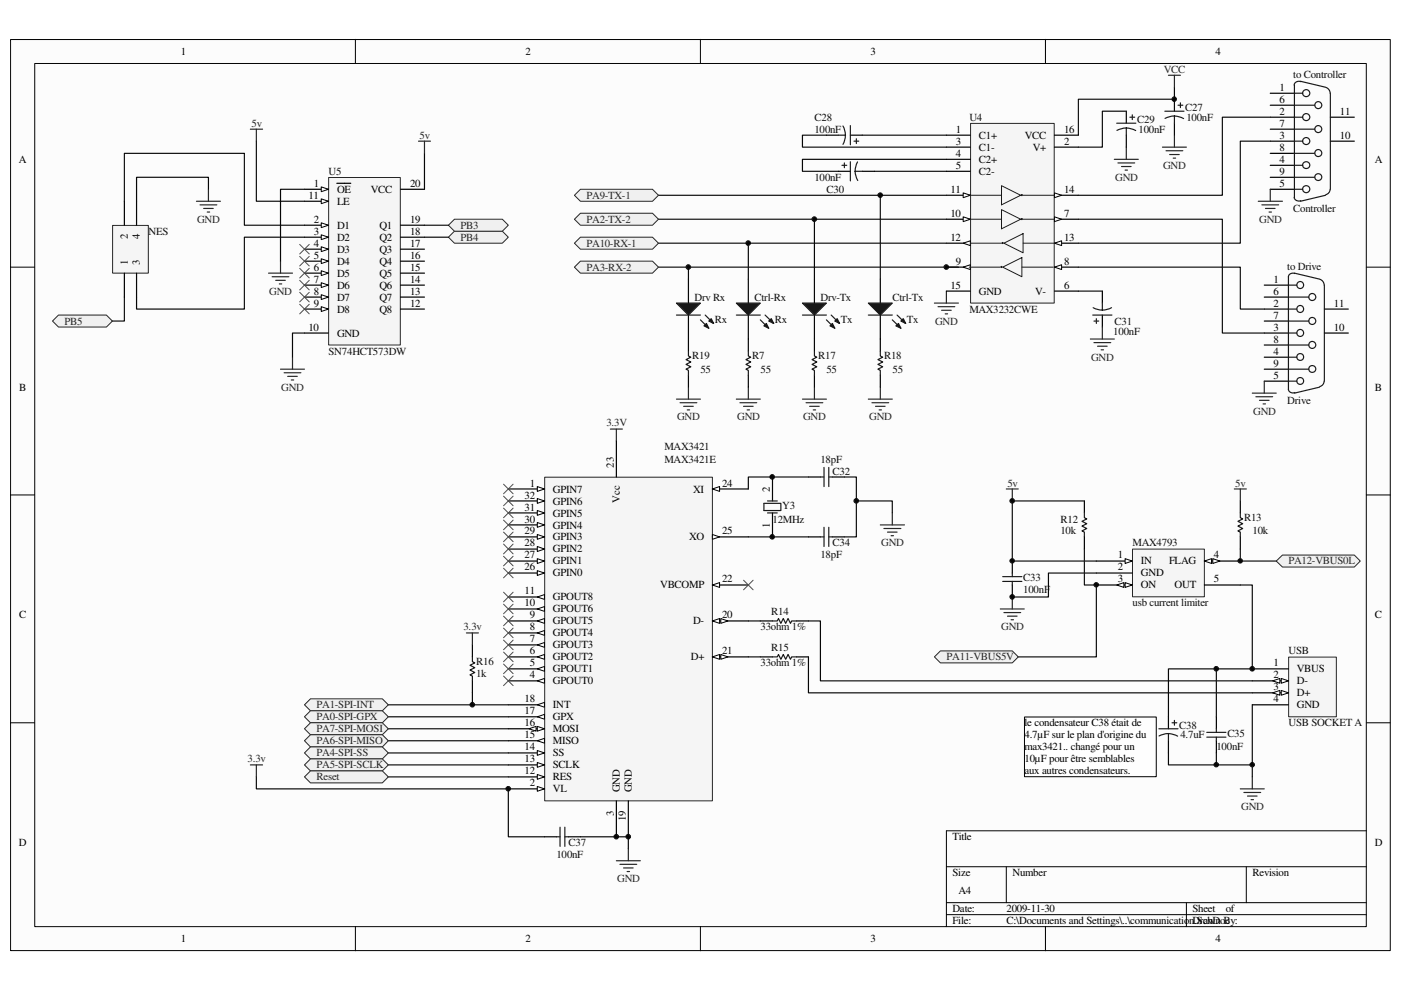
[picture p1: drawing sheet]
<svg xmlns="http://www.w3.org/2000/svg" width="297mm" height="210mm" viewBox="0 0 297 210" stroke-linecap="round" stroke-linejoin="round" font-family="sans-serif">
<path d="M2.3 8.4h292.5v193.1h-292.5z" fill="#fcfcfc"/>
<path d="M2.2 8.4h292.6v193.1h-292.6z" fill="none" stroke="#000" stroke-width=".21"/>
<path d="M7.4 13.5h282.3v183h-282.3z" fill="#fcfcfc"/>
<g fill="none" stroke="#000" stroke-width=".21">
<path d="M7.4 13.5h282.3v183h-282.3zM75.3 8.3v5.1M148.5 8.3v5.1M221.7 8.3v5.1M2.2 56.6h5.1M289.7 56.6h5.1M2.2 104.9h5.1M289.7 104.9h5.1M2.2 153.2h5.1M289.7 153.2h5.1M289.7 176.1h-89v20.4M75.3 196.5v5.1"/>
<path d="M148.5 196.5v5.1M200.7 183.8h89M200.7 191.4h89M200.7 193.9h89M213.4 183.8v7.6M221.7 196.5v5.1M251.5 191.4v5.1M264.2 183.8v7.6"/>
</g>
<g fill="none" stroke="#1c1c1c" stroke-width=".25">
<path d="M274.4 19.8h1.8M274.4 18v23.9M275.7 17.2l5.3 1.3M275.8 17.3a.95 .95 0 0 0-1.4 .8M281.1 18.5a1.33 1.33 0 0 1 .9 1.3l.1 20.3a1.33 1.33 0 0 1-1 1.2M177.8 28.7h1.5M178.5 35.1h1M178.7 26.7l.4 .8 .1 1.2v.8l-.5 1.1M179 34.5v1.1M180.3 26.6v4.1M180.3 34.3v4.1M181.1 29.9h1"/>
<path d="M181.3 36.3l.1 .8 .5 1.2M181.3 36.3h1.5M181.6 29.4v1M181.8 34.3l-.4 1.2-.1 .8M236.8 26.1h4M238.8 27.1l1.2 .3 .8 .3M238.8 27.1l-.8 .1-1.2 .4M238.8 27.1v1.6M239.6 24.8h1M240.1 24.3v1.1M247 23.6h4M249 24.6l1.2 .2 .7 .3"/>
<path d="M249 24.6l-.8 .1-1.2 .4M249 24.6v1.5M249.8 22.3h1M250.3 21.8v1M274.4 24.8h1.8M274.4 29.9h1.8M274.4 22.3h4.4M274.4 35.1h1.8M274.4 27.4h4.4M274.4 32.5h4.4M274.4 37.6h4.4M273.2 58.7v23.9"/>
<path d="M274.4 41.8a.95 .95 0 0 0 1.4 .7M274.4 40.1h1.8M274.4 57.9l5.4 1.3M274.5 58a.91 .91 0 0 0-1.3 .8M279.9 59.2a1.33 1.33 0 0 1 .9 1.3M281 41.4l-5.3 1.3M231.7 66.8h4.1M231.8 65.2l.7 .4 1.2 .1 1.2-.1 .8-.4M231.9 68.1h1.1M232.4 67.6v1M233.7 64.3v1.5M273.2 65.5h1.8"/>
<path d="M273.2 60.5h1.8M273.2 70.6h1.8M273.2 63h4.3M273.2 75.7h1.8M273.2 68.1h4.3M273.2 73.2h4.3M273.2 78.3h4.3M280.8 60.5v20.3M174.7 99.1v4.1M175.7 99.1v4.1M273.2 82.5a.91 .91 0 0 0 1.3 .7M273.2 80.8h1.8"/>
<path d="M279.8 82.1l-5.4 1.3M280.8 80.8a1.22 1.22 0 0 1-1 1.2M162 106.7h3.6v1.5h-3.6zM162.7 106.2h2.1M162.7 108.8h2.1M173.9 101.1h.8M173.9 113.8h.8M174.7 111.8v4.1M175.7 111.8v4.1M175.7 101.1h.8M175.7 113.8h.8M163.8 131.7h1l.3-.6 .5 1.1 .5-1.1 .5 1.1 .5-1.1 .5 1.1 .2-.5h1.1"/>
<path d="M163.8 139.3h1l.3-.5 .5 1 .5-1 .5 1 .5-1 .5 1 .2-.5h1.1M255.9 155.3h4M255.9 156.3h4M257.9 154.5v.8M257.9 156.3v.8M118 177.4h.7M118.7 175.4v4.1M119.8 175.4v4.1M119.8 177.4h.7"/>
<circle cx="276.9" cy="19.8" r=".75"/>
<circle cx="276.9" cy="29.9" r=".75"/>
<circle cx="276.9" cy="24.8" r=".75"/>
<circle cx="277" cy="35" r=".75"/>
<circle cx="279.5" cy="32.5" r=".75"/>
<circle cx="279.5" cy="27.4" r=".74"/>
<circle cx="279.5" cy="22.3" r=".74"/>
<circle cx="279.5" cy="37.6" r=".74"/>
<circle cx="276.9" cy="40.1" r=".75"/>
<circle cx="275.7" cy="70.6" r=".73"/>
<circle cx="275.7" cy="60.4" r=".73"/>
<circle cx="275.7" cy="65.5" r=".73"/>
<circle cx="275.7" cy="75.7" r=".73"/>
<circle cx="278.2" cy="73.1" r=".75"/>
<circle cx="278.2" cy="68.1" r=".75"/>
<circle cx="278.2" cy="63" r=".75"/>
<circle cx="278.2" cy="78.2" r=".74"/>
<circle cx="275.7" cy="80.8" r=".73"/>
</g>
<g fill="none" stroke="#000" stroke-width=".25">
<path d="M269.3 19.8h5.1M175.2 28.7h2.6M177.8 36.3h2.5M180.3 28.7h2.5M182.8 36.3h2.6M238.8 23.6v2.5M238.8 28.7v2.5M249 21v2.6M249 26.1v2.6M269.3 24.8h5.1M269.3 29.9h5.1M269.3 35.1h5.1"/>
<path d="M269.3 22.3h5.1M269.3 27.4h5.1M269.3 32.5h5.1M269.3 37.6h5.1M282.1 24.8h5M282.1 29.9h5M269.3 40.1h5.1M233.7 61.7v2.6M233.7 66.8v2.5M268.1 60.5h5.1M268.1 65.5h5.1M268.1 70.6h5.1"/>
<path d="M268.1 75.7h5.1M268.1 63h5.1M268.1 68.1h5.1M268.1 73.2h5.1M268.1 78.3h5.1M280.8 65.5h5.1M280.8 70.6h5.1M268.1 80.8h5.1M163.8 101.1v5.1M163.8 108.8v5M171.4 101.1h2.5M171.4 113.8h2.5"/>
<path d="M176.5 101.1h2.5M176.5 113.8h2.5M161.2 131.7h2.6M161.2 139.3h2.6M168.9 131.7h2.5M168.9 139.3h2.5M257.9 152v2.5M257.9 157.1v2.5M115.4 177.4h2.6M120.5 177.4h2.6"/>
</g>
<g fill="none" stroke="#0e0e0e" stroke-width=".25">
<path d="M249 18.5v2.5h-20.4v7.7M175.2 28.7h-5.1v2.5h30.6M182.8 28.7h17.9M185.4 36.3h15.3M200.7 33.8h-30.6v2.5h7.7M238.8 23.6h-5.1v7.6h-5.1M139.6 46.5h61.1M139.6 56.6h63.6M228.6 61.7h5.1M158.7 113.8h12.7M171.4 101.1h-12.7v2.6M179 101.1h2.6v12.7h-2.6"/>
<path d="M181.6 106.2h7.6v2.6M158.7 131.7h2.5M158.7 139.3h2.5M171.4 139.3v7.6h94.1M247.7 159.6v2.6h10.2M257.9 159.6v2.6h7.6M257.9 141.8h-10.2v10.2M265.5 149.4v15.3M123.1 177.4h10.1v2.6"/>
</g>
<g fill="none" stroke="#262626" stroke-width=".25">
<path d="M247.7 16h2.6M249 16v2.5M236.3 33.8h5M237 34.5h3.6M237.8 35.3h2M238.5 36.1h.6M238.8 31.2v2.6M246.5 31.2h5M247.2 32h3.6M248 32.8h2M248.7 33.5h.6M249 28.7v2.5"/>
<path d="M266.8 42.7h5.1M267.5 43.4h3.6M268.3 44.2h2M269.1 45h.5M269.3 40.1v2.6M198.1 64.3h5.1M198.9 65h3.5M199.6 65.8h2.1M200.4 66.5h.5M200.7 61.7v2.6M231.2 71.9h5.1M231.9 72.6h3.6"/>
<path d="M232.7 73.4h2M233.5 74.2h.5M233.7 69.3v2.6M129.4 91h2.5M130.7 91v2.5M265.5 83.4h5.1M266.3 84.1h3.5M267 84.9h2.1M267.8 85.6h.5M268.1 80.8v2.6M186.6 111.3h5.2M187.4 112.1h3.6"/>
<path d="M188.2 112.8h2M188.9 113.6h.5M189.2 108.8v2.5M133.2 180v2.5M263 167.3h5.1M263.7 168h3.6M264.5 168.8h2M265.3 169.5h.5M265.5 164.7v2.6M130.7 182.5h5.1M131.4 183.3h3.6M132.2 184h2"/>
<path d="M133 184.8h.5"/>
</g>
<path d="M115.5 101.2h35.5v68.6h-35.5z" fill="#f5f5f5"/>
<path d="M115.5 101.2h35.5v68.6h-35.5z" fill="none" stroke="#262626" stroke-width=".21"/>
<path d="M107.8 103.7h7.6" fill="none" stroke="#000" stroke-width=".25"/>
<path d="M113.9 103.2l1.5 .5-1.5 .5z" fill="#fcfcfc"/>
<path d="M113.9 103.2l1.5 .5-1.5 .5z" fill="none" stroke="#000" stroke-width=".21"/>
<path d="M107.8 167.3h7.6" fill="none" stroke="#000" stroke-width=".25"/>
<path d="M113.9 166.8l1.5 .5-1.5 .5z" fill="#fcfcfc"/>
<path d="M113.9 166.8l1.5 .5-1.5 .5z" fill="none" stroke="#000" stroke-width=".21"/>
<path d="M107.8 144.4h7.6M130.7 169.8v7.6" fill="none" stroke="#000" stroke-width=".25"/>
<path d="M113.9 144.4l1.5-.6v1.1z" fill="#fcfcfc"/>
<path d="M113.9 144.4l1.5-.6v1.1z" fill="none" stroke="#000" stroke-width=".21"/>
<path d="M107.8 141.8h7.6" fill="none" stroke="#000" stroke-width=".25"/>
<path d="M113.9 141.8l1.5-.5v1z" fill="#fcfcfc"/>
<path d="M113.9 141.8l1.5-.5v1z" fill="none" stroke="#000" stroke-width=".21"/>
<path d="M107.8 139.3h7.6" fill="none" stroke="#000" stroke-width=".25"/>
<path d="M113.9 139.3l1.5-.5v1z" fill="#fcfcfc"/>
<path d="M113.9 139.3l1.5-.5v1z" fill="none" stroke="#000" stroke-width=".21"/>
<path d="M107.8 136.7h7.6" fill="none" stroke="#000" stroke-width=".25"/>
<path d="M113.9 136.7l1.5-.5v1z" fill="#fcfcfc"/>
<path d="M113.9 136.7l1.5-.5v1z" fill="none" stroke="#000" stroke-width=".21"/>
<path d="M107.8 134.2h7.6" fill="none" stroke="#000" stroke-width=".25"/>
<path d="M113.9 134.2l1.5-.5v1z" fill="#fcfcfc"/>
<path d="M113.9 134.2l1.5-.5v1z" fill="none" stroke="#000" stroke-width=".21"/>
<path d="M107.8 131.7h7.6" fill="none" stroke="#000" stroke-width=".25"/>
<path d="M113.9 131.7l1.5-.6v1.1z" fill="#fcfcfc"/>
<path d="M113.9 131.7l1.5-.6v1.1z" fill="none" stroke="#000" stroke-width=".21"/>
<path d="M107.8 129.1h7.6" fill="none" stroke="#000" stroke-width=".25"/>
<path d="M113.9 129.1l1.5-.5v1z" fill="#fcfcfc"/>
<path d="M113.9 129.1l1.5-.5v1z" fill="none" stroke="#000" stroke-width=".21"/>
<path d="M107.8 126.6h7.6" fill="none" stroke="#000" stroke-width=".25"/>
<path d="M113.9 126.6l1.5-.5v1z" fill="#fcfcfc"/>
<path d="M113.9 126.6l1.5-.5v1z" fill="none" stroke="#000" stroke-width=".21"/>
<path d="M107.8 164.7h7.6" fill="none" stroke="#000" stroke-width=".25"/>
<path d="M113.9 164.2l1.5 .5-1.5 .5z" fill="#fcfcfc"/>
<path d="M113.9 164.2l1.5 .5-1.5 .5z" fill="none" stroke="#000" stroke-width=".21"/>
<path d="M107.8 162.2h7.6" fill="none" stroke="#000" stroke-width=".25"/>
<path d="M113.9 161.7l1.5 .5-1.5 .5z" fill="#fcfcfc"/>
<path d="M113.9 161.7l1.5 .5-1.5 .5z" fill="none" stroke="#000" stroke-width=".21"/>
<path d="M107.8 159.6h7.6" fill="none" stroke="#000" stroke-width=".25"/>
<path d="M113.9 159.1l1.5 .5-1.5 .5z" fill="#fcfcfc"/>
<path d="M113.9 159.1l1.5 .5-1.5 .5z" fill="none" stroke="#000" stroke-width=".21"/>
<path d="M107.8 157.1h7.6" fill="none" stroke="#000" stroke-width=".25"/>
<path d="M113.9 157.1l1.5-.6v1.1z" fill="#fcfcfc"/>
<path d="M113.9 157.1l1.5-.6v1.1z" fill="none" stroke="#000" stroke-width=".21"/>
<path d="M107.8 154.5h7.6" fill="none" stroke="#000" stroke-width=".25"/>
<path d="M113.9 154l1.5 .5-1.5 .5z" fill="#fcfcfc"/>
<path d="M113.9 154l1.5 .5-1.5 .5z" fill="none" stroke="#000" stroke-width=".21"/>
<path d="M112.1 154.5l1.6-.5v1z" fill="#fcfcfc"/>
<path d="M112.1 154.5l1.6-.5v1z" fill="none" stroke="#000" stroke-width=".21"/>
<path d="M107.8 152h7.6" fill="none" stroke="#000" stroke-width=".25"/>
<path d="M113.9 152l1.5-.5v1z" fill="#fcfcfc"/>
<path d="M113.9 152l1.5-.5v1z" fill="none" stroke="#000" stroke-width=".21"/>
<path d="M107.8 149.4h7.6" fill="none" stroke="#000" stroke-width=".25"/>
<path d="M113.9 149.4l1.5-.5v1z" fill="#fcfcfc"/>
<path d="M113.9 149.4l1.5-.5v1z" fill="none" stroke="#000" stroke-width=".21"/>
<path d="M151 131.7h7.7M133.2 169.8v7.6" fill="none" stroke="#000" stroke-width=".25"/>
<path d="M151 131.7l1.6-.6v1.1z" fill="#fcfcfc"/>
<path d="M151 131.7l1.6-.6v1.1z" fill="none" stroke="#000" stroke-width=".21"/>
<path d="M152.8 131.1l1.5 .6-1.5 .5z" fill="#fcfcfc"/>
<path d="M152.8 131.1l1.5 .6-1.5 .5z" fill="none" stroke="#000" stroke-width=".21"/>
<path d="M151 139.3h7.7" fill="none" stroke="#000" stroke-width=".25"/>
<path d="M151 139.3l1.6-.5v1z" fill="#fcfcfc"/>
<path d="M151 139.3l1.6-.5v1z" fill="none" stroke="#000" stroke-width=".21"/>
<path d="M152.8 138.8l1.5 .5-1.5 .5z" fill="#fcfcfc"/>
<path d="M152.8 138.8l1.5 .5-1.5 .5z" fill="none" stroke="#000" stroke-width=".21"/>
<path d="M151 124h7.7" fill="none" stroke="#000" stroke-width=".25"/>
<path d="M151 124l1.6-.5v1z" fill="#fcfcfc"/>
<path d="M151 124l1.6-.5v1z" fill="none" stroke="#000" stroke-width=".21"/>
<path d="M130.7 93.5v7.6M151 103.7h7.7" fill="none" stroke="#000" stroke-width=".25"/>
<path d="M151 103.7l1.6-.5v1z" fill="#fcfcfc"/>
<path d="M151 103.7l1.6-.5v1z" fill="none" stroke="#000" stroke-width=".21"/>
<path d="M151 113.8h7.7" fill="none" stroke="#000" stroke-width=".25"/>
<path d="M151 113.3l1.6 .5-1.6 .5z" fill="#fcfcfc"/>
<path d="M151 113.3l1.6 .5-1.6 .5z" fill="none" stroke="#000" stroke-width=".21"/>
<path d="M107.8 121.5h7.6" fill="none" stroke="#000" stroke-width=".25"/>
<path d="M113.9 121l1.5 .5-1.5 .5z" fill="#fcfcfc"/>
<path d="M113.9 121l1.5 .5-1.5 .5z" fill="none" stroke="#000" stroke-width=".21"/>
<path d="M107.8 119h7.6" fill="none" stroke="#000" stroke-width=".25"/>
<path d="M113.9 118.4l1.5 .6-1.5 .5z" fill="#fcfcfc"/>
<path d="M113.9 118.4l1.5 .6-1.5 .5z" fill="none" stroke="#000" stroke-width=".21"/>
<path d="M107.8 116.4h7.6" fill="none" stroke="#000" stroke-width=".25"/>
<path d="M113.9 115.9l1.5 .5-1.5 .5z" fill="#fcfcfc"/>
<path d="M113.9 115.9l1.5 .5-1.5 .5z" fill="none" stroke="#000" stroke-width=".21"/>
<path d="M107.8 113.8h7.6" fill="none" stroke="#000" stroke-width=".25"/>
<path d="M113.9 113.3l1.5 .5-1.5 .5z" fill="#fcfcfc"/>
<path d="M113.9 113.3l1.5 .5-1.5 .5z" fill="none" stroke="#000" stroke-width=".21"/>
<path d="M107.8 111.3h7.6" fill="none" stroke="#000" stroke-width=".25"/>
<path d="M113.9 110.8l1.5 .5-1.5 .5z" fill="#fcfcfc"/>
<path d="M113.9 110.8l1.5 .5-1.5 .5z" fill="none" stroke="#000" stroke-width=".21"/>
<path d="M107.8 108.8h7.6" fill="none" stroke="#000" stroke-width=".25"/>
<path d="M113.9 108.2l1.5 .6-1.5 .5z" fill="#fcfcfc"/>
<path d="M113.9 108.2l1.5 .6-1.5 .5z" fill="none" stroke="#000" stroke-width=".21"/>
<path d="M107.8 106.2h7.6" fill="none" stroke="#000" stroke-width=".25"/>
<path d="M113.9 105.7l1.5 .5-1.5 .5z" fill="#fcfcfc"/>
<path d="M113.9 105.7l1.5 .5-1.5 .5z" fill="none" stroke="#000" stroke-width=".21"/>
<path d="M273.3 139.4h10v12.6h-10z" fill="#f5f5f5"/>
<path d="M273.2 139.3h10.1v12.7h-10.1z" fill="none" stroke="#262626" stroke-width=".21"/>
<path d="M265.5 141.8h7.7M265.5 144.4h7.7" fill="none" stroke="#000" stroke-width=".25"/>
<path d="M271.6 143.8l1.6 .6-1.6 .5z" fill="#fcfcfc"/>
<path d="M271.6 143.8l1.6 .6-1.6 .5z" fill="none" stroke="#000" stroke-width=".21"/>
<path d="M269.8 144.4l1.6-.6v1.1z" fill="#fcfcfc"/>
<path d="M269.8 144.4l1.6-.6v1.1z" fill="none" stroke="#000" stroke-width=".21"/>
<path d="M265.5 146.9h7.7" fill="none" stroke="#000" stroke-width=".25"/>
<path d="M271.6 146.4l1.6 .5-1.6 .5z" fill="#fcfcfc"/>
<path d="M271.6 146.4l1.6 .5-1.6 .5z" fill="none" stroke="#000" stroke-width=".21"/>
<path d="M269.8 146.9l1.6-.5v1z" fill="#fcfcfc"/>
<path d="M269.8 146.9l1.6-.5v1z" fill="none" stroke="#000" stroke-width=".21"/>
<path d="M214.6 119v2.5M214.6 124v2.6M265.5 149.4h7.7" fill="none" stroke="#000" stroke-width=".25"/>
<path d="M213.4 103.7h2.5M214.6 103.7v2.5M212.1 129.1h5.1M212.8 129.9h3.6M213.6 130.6h2M214.4 131.4h.5M214.6 126.6v2.5" fill="none" stroke="#262626" stroke-width=".25"/>
<path d="M214.6 106.2v12.8h17.8M232.4 121.5h-10.1v5.1h-7.7M263 124h2.5v17.8h-7.6v10.2" fill="none" stroke="#0e0e0e" stroke-width=".25"/>
<path d="M212.6 122.3h4.1M212.6 123.3h4.1M214.6 121.5v.8M214.6 123.3v.7" fill="none" stroke="#1c1c1c" stroke-width=".25"/>
<path d="M205.8 26.2h17.7v38.1h-17.7z" fill="#f5f5f5"/>
<path d="M205.8 26.2h17.7v38.1h-17.7z" fill="none" stroke="#262626" stroke-width=".21"/>
<path d="M223.6 51.6h5" fill="none" stroke="#000" stroke-width=".25"/>
<path d="M223.6 51.6l1.5-.5v1z" fill="#fcfcfc"/>
<path d="M223.6 51.6l1.5-.5v1z" fill="none" stroke="#000" stroke-width=".21"/>
<path d="M200.7 46.5h5" fill="none" stroke="#000" stroke-width=".25"/>
<path d="M204.2 46l1.5 .5-1.5 .5z" fill="#fcfcfc"/>
<path d="M204.2 46l1.5 .5-1.5 .5z" fill="none" stroke="#000" stroke-width=".21"/>
<path d="M200.7 41.4h5" fill="none" stroke="#000" stroke-width=".25"/>
<path d="M204.2 40.9l1.5 .5-1.5 .5z" fill="#fcfcfc"/>
<path d="M204.2 40.9l1.5 .5-1.5 .5z" fill="none" stroke="#000" stroke-width=".21"/>
<path d="M223.6 56.6h5" fill="none" stroke="#000" stroke-width=".25"/>
<path d="M223.6 56.6l1.5-.5v1z" fill="#fcfcfc"/>
<path d="M223.6 56.6l1.5-.5v1z" fill="none" stroke="#000" stroke-width=".21"/>
<path d="M200.7 51.6h5" fill="none" stroke="#000" stroke-width=".25"/>
<path d="M204.2 51.6l1.5-.5v1z" fill="#fcfcfc"/>
<path d="M204.2 51.6l1.5-.5v1z" fill="none" stroke="#000" stroke-width=".21"/>
<path d="M200.7 56.6h5" fill="none" stroke="#000" stroke-width=".25"/>
<path d="M204.2 56.6l1.5-.5v1z" fill="#fcfcfc"/>
<path d="M204.2 56.6l1.5-.5v1z" fill="none" stroke="#000" stroke-width=".21"/>
<path d="M223.6 41.4h5" fill="none" stroke="#000" stroke-width=".25"/>
<path d="M223.6 40.9l1.5 .5-1.5 .5z" fill="#fcfcfc"/>
<path d="M223.6 40.9l1.5 .5-1.5 .5z" fill="none" stroke="#000" stroke-width=".21"/>
<path d="M223.6 46.5h5" fill="none" stroke="#000" stroke-width=".25"/>
<path d="M223.6 46l1.5 .5-1.5 .5z" fill="#fcfcfc"/>
<path d="M223.6 46l1.5 .5-1.5 .5z" fill="none" stroke="#000" stroke-width=".21"/>
<g fill="none" stroke="#000" stroke-width=".25">
<path d="M200.7 28.7h5M200.7 33.8h5M200.7 31.2h5M200.7 36.3h5M223.6 28.7h5M223.6 31.2h5M200.7 61.7h5M223.6 61.7h5M229.9 106.2v2.6M229.9 113.8v2.6M263 106.2v2.6M263 113.8v2.6"/>
<path d="M100.2 136.7v2.6M100.2 144.4v2.5M247.7 152v2.5M247.7 157.1v2.5"/>
</g>
<g fill="none" stroke="#1c1c1c" stroke-width=".21">
<path d="M212.3 39.4l4.1 2-4.1 2zM205.5 56.6h6.6M205.7 51.6h6.6M205.7 41.4h6.6M205.7 46.5h6.6M212.2 56.5h.2v.2h-.2zM212.3 44.4l4.1 2.1-4.1 2zM212.5 51.4h.2v.2h-.2zM212.6 56.6l4.1-2v4.1zM212.8 51.6l4.1-2.1v4.1zM216.5 41.3h.2v.2h-.2zM216.5 46.4h.2v.1h-.2z"/>
<path d="M216.7 56.6h6.6M216.9 51.6h6.7M216.9 41.4h6.7M216.9 46.5h6.7"/>
</g>
<path d="M229.9 108.8v1l.5 .2-1 .5 1 .5-1 .5 1 .6-1 .5 .5 .2v1M263 108.8v1l.5 .2-1 .5 1 .5-1 .5 1 .6-1 .5 .5 .2v1M100.2 139.3v1l.5 .2-1.1 .6 1.1 .5-1.1 .5 1.1 .5-1.1 .5 .6 .2v1.1M245.7 154.5h4.1M247.7 155.5l1.2 .3 .8 .3M247.7 155.5l-.8 .1-1.2 .4M247.7 155.5v1.6M248.5 153.2h1M249 152.7v1.1" fill="none" stroke="#1c1c1c" stroke-width=".25"/>
<path d="M261.7 103.7h2.5M263 103.7v2.5M98.9 134.2h2.5M100.2 134.2v2.5M53.1 162.2h2.6M54.4 162.2v2.5" fill="none" stroke="#262626" stroke-width=".25"/>
<path d="M214.6 106.2h15.3M82.3 149.4h17.9M82.3 152h25.5M82.3 157.1h25.5M82.3 154.5h25.5M82.3 159.6h25.5M100.2 146.9v2.5h7.6M54.4 164.7v2.6h53.4v10.1h7.6M82.3 162.2h25.5M82.3 164.7h25.5" fill="none" stroke="#0e0e0e" stroke-width=".25"/>
<g fill="none" stroke="#4c4c4c" stroke-width=".21">
<path d="M106.8 102.7l2 2M106.8 105.2l2 2M106.8 107.7l2 2.1M106.8 110.3l2 2M106.8 112.8l2 2.1M106.8 115.4l2 2M106.8 117.9l2 2.1M108.8 102.7l-2 2M108.8 105.2l-2 2M108.8 107.7l-2 2.1M108.8 110.3l-2 2M108.8 112.8l-2 2.1"/>
<path d="M108.8 115.4l-2 2M108.8 117.9l-2 2.1M106.8 120.5l2 2M106.8 125.6l2 2M106.8 128.1l2 2M106.8 130.6l2 2.1M106.8 133.2l2 2M106.8 135.7l2 2.1M106.8 138.3l2 2M108.8 120.5l-2 2M108.8 125.6l-2 2M108.8 128.1l-2 2"/>
<path d="M108.8 130.6l-2 2.1M108.8 133.2l-2 2M108.8 135.7l-2 2.1M108.8 138.3l-2 2M157.6 123l2.1 2.1M159.7 123l-2.1 2.1M106.8 140.8l2 2M106.8 143.3l2 2.1M108.8 140.8l-2 2M108.8 143.3l-2 2.1"/>
</g>
<path d="M217.3 152.1h27.8v12.6h-27.8z" fill="#fefefe"/>
<path d="M217.2 152h27.9v12.7h-27.9z" fill="none" stroke="#000" stroke-width=".21"/>
<path d="M69.7 37.7h15.2v35.5h-15.2z" fill="#f5f5f5"/>
<path d="M69.7 37.6h15.2v35.6h-15.2z" fill="none" stroke="#262626" stroke-width=".21"/>
<path d="M64.6 40.1h5" fill="none" stroke="#000" stroke-width=".25"/>
<path d="M68.1 39.6l1.5 .5-1.5 .5z" fill="#fcfcfc"/>
<path d="M68.1 39.6l1.5 .5-1.5 .5z" fill="none" stroke="#000" stroke-width=".21"/>
<path d="M71.4 38.9h3M64.6 47.8h5" fill="none" stroke="#000" stroke-width=".25"/>
<path d="M68.1 47.2l1.5 .6-1.5 .5z" fill="#fcfcfc"/>
<path d="M68.1 47.2l1.5 .6-1.5 .5z" fill="none" stroke="#000" stroke-width=".21"/>
<path d="M64.6 50.3h5" fill="none" stroke="#000" stroke-width=".25"/>
<path d="M68.1 49.8l1.5 .5-1.5 .5z" fill="#fcfcfc"/>
<path d="M68.1 49.8l1.5 .5-1.5 .5z" fill="none" stroke="#000" stroke-width=".21"/>
<path d="M64.6 52.8h5" fill="none" stroke="#000" stroke-width=".25"/>
<path d="M68.1 52.3l1.5 .5-1.5 .5z" fill="#fcfcfc"/>
<path d="M68.1 52.3l1.5 .5-1.5 .5z" fill="none" stroke="#000" stroke-width=".21"/>
<path d="M64.6 55.4h5" fill="none" stroke="#000" stroke-width=".25"/>
<path d="M68.1 54.9l1.5 .5-1.5 .5z" fill="#fcfcfc"/>
<path d="M68.1 54.9l1.5 .5-1.5 .5z" fill="none" stroke="#000" stroke-width=".21"/>
<path d="M64.6 57.9h5" fill="none" stroke="#000" stroke-width=".25"/>
<path d="M68.1 57.4l1.5 .5-1.5 .5z" fill="#fcfcfc"/>
<path d="M68.1 57.4l1.5 .5-1.5 .5z" fill="none" stroke="#000" stroke-width=".21"/>
<path d="M64.6 60.5h5" fill="none" stroke="#000" stroke-width=".25"/>
<path d="M68.1 59.9l1.5 .6-1.5 .5z" fill="#fcfcfc"/>
<path d="M68.1 59.9l1.5 .6-1.5 .5z" fill="none" stroke="#000" stroke-width=".21"/>
<path d="M64.6 63h5" fill="none" stroke="#000" stroke-width=".25"/>
<path d="M68.1 62.5l1.5 .5-1.5 .5z" fill="#fcfcfc"/>
<path d="M68.1 62.5l1.5 .5-1.5 .5z" fill="none" stroke="#000" stroke-width=".21"/>
<path d="M64.6 65.5h5" fill="none" stroke="#000" stroke-width=".25"/>
<path d="M68.1 65l1.5 .5-1.5 .5z" fill="#fcfcfc"/>
<path d="M68.1 65l1.5 .5-1.5 .5z" fill="none" stroke="#000" stroke-width=".21"/>
<path d="M64.6 42.7h5M64.6 70.6h5" fill="none" stroke="#000" stroke-width=".25"/>
<path d="M68.1 42.2l1.5 .5-1.5 .5z" fill="#fcfcfc"/>
<path d="M68.1 42.2l1.5 .5-1.5 .5z" fill="none" stroke="#000" stroke-width=".21"/>
<path d="M84.9 57.9h5.1M84.9 55.4h5.1M84.9 52.8h5.1M84.9 50.3h5.1M84.9 47.8h5.1M84.9 40.1h5.1M84.9 65.5h5.1M84.9 63h5.1M84.9 60.5h5.1" fill="none" stroke="#000" stroke-width=".25"/>
<path d="M54.4 29.9v12.8h10.2M90 32.5v7.6M26.4 42.7v-10.2h25.4v15.3h12.8M44.2 40.1v-2.5h-15.2v5.1M64.6 50.3h-12.8v15.2h-22.8v-2.5M64.6 40.1h-5.1v15.3M64.6 70.6h-2.6v5.1" fill="none" stroke="#0e0e0e" stroke-width=".25"/>
<g fill="none" stroke="#262626" stroke-width=".25">
<path d="M53.1 27.4h2.6M54.4 27.4v2.5M88.7 29.9h2.6M90 29.9v2.6M41.7 42.7h5M42.4 43.4h3.6M43.2 44.2h2M43.9 45h.5M44.2 40.1v2.6M56.9 57.9h5.1M57.7 58.7h3.6M58.5 59.4h2"/>
<path d="M59.5 55.4v2.5M59.2 60.2h.5M59.5 78.3h5.1M60.2 79h3.6M61 79.8h2M62 75.7v2.6M61.8 80.6h.5"/>
</g>
<path d="M95.1 50.3l1.2-1.3h10.2l1.3 1.3-1.3 1.3h-10.2z" fill-rule="evenodd" fill="#f0f0f0"/>
<path d="M95.1 50.3l1.2-1.3h10.2l1.3 1.3-1.3 1.3h-10.2z" fill="none" stroke="#262626" stroke-width=".21"/>
<path d="M95.1 47.8l1.2-1.3h10.2l1.3 1.3-1.3 1.2h-10.2z" fill-rule="evenodd" fill="#f0f0f0"/>
<path d="M95.1 47.8l1.2-1.3h10.2l1.3 1.3-1.3 1.2h-10.2z" fill="none" stroke="#262626" stroke-width=".21"/>
<path d="M11.1 68.1l1.3-1.3h10.2l1.2 1.3-1.2 1.2h-10.2z" fill-rule="evenodd" fill="#f0f0f0"/>
<path d="M11.1 68.1l1.3-1.3h10.2l1.2 1.3-1.2 1.2h-10.2z" fill="none" stroke="#262626" stroke-width=".21"/>
<path d="M269.3 29.9h-6.3v21.7h-34.4M269.3 24.8h-10.1v16.6h-30.6M90 47.8h5.1M90 50.3h5.1M228.6 56.6h34.4v8.9h5.1M228.6 46.5h30.6v24.1h8.9M26.4 63v5.1h-2.6M171.4 131.7h2.5v12.7h91.6" fill="none" stroke="#0e0e0e" stroke-width=".25"/>
<path d="M156.1 84.6h5.1M156.9 85.4h3.5M157.6 86.1h2.1M158.4 86.9h.5M158.7 82.1v2.5" fill="none" stroke="#262626" stroke-width=".25"/>
<path d="M158.7 59.2v5.1M158.7 66.8v7.7M158.7 79.5v2.6" fill="none" stroke="#000" stroke-width=".25"/>
<path d="M158.7 74.5v1l.5 .2-1 .5 1 .6-1 .5 1 .5-1 .5 .5 .2v1" fill="none" stroke="#1c1c1c" stroke-width=".25"/>
<path d="M156.1 64.3h5.1l-2.5 2.5z" fill="#1c1c1c"/>
<path d="M156.1 64.3h5.1l-2.5 2.5zM161.2 67.8l1.8 1.8M162.2 66.8l1.8 1.8" fill="none" stroke="#1c1c1c" stroke-width=".25"/>
<path d="M162 69.1l.5-.5 .5 1z" fill="#1c1c1c"/>
<path d="M162 69.1l.5-.5 .5 1z" fill="none" stroke="#1c1c1c" stroke-width=".25"/>
<path d="M163 68.1l.5-.5 .5 1z" fill="#1c1c1c"/>
<path d="M156.1 66.8h5.1M163 68.1l.5-.5 .5 1zM172.7 74.5v1l.5 .2-1 .5 1 .6-1 .5 1 .5-1 .5 .5 .2v1" fill="none" stroke="#1c1c1c" stroke-width=".25"/>
<path d="M170.1 84.6h5.1M170.9 85.4h3.6M171.7 86.1h2M172.4 86.9h.5M172.7 82.1v2.5" fill="none" stroke="#262626" stroke-width=".25"/>
<path d="M172.7 59.2v5.1M172.7 66.8v7.7M172.7 79.5v2.6" fill="none" stroke="#000" stroke-width=".25"/>
<path d="M170.1 64.3h5.1l-2.5 2.5z" fill="#1c1c1c"/>
<path d="M170.1 64.3h5.1l-2.5 2.5zM175.2 67.8l1.8 1.8M176.2 66.8l1.8 1.8" fill="none" stroke="#1c1c1c" stroke-width=".25"/>
<path d="M176 69.1l.5-.5 .5 1z" fill="#1c1c1c"/>
<path d="M176 69.1l.5-.5 .5 1z" fill="none" stroke="#1c1c1c" stroke-width=".25"/>
<path d="M177 68.1l.5-.5 .5 1z" fill="#1c1c1c"/>
<path d="M170.1 66.8h5.1M177 68.1l.5-.5 .5 1zM186.6 74.5v1l.6 .2-1.1 .5 1.1 .6-1.1 .5 1.1 .5-1.1 .5 .5 .2v1" fill="none" stroke="#1c1c1c" stroke-width=".25"/>
<path d="M184.1 84.6h5.1M184.9 85.4h3.5M185.6 86.1h2.1M186.4 86.9h.5M186.6 82.1v2.5" fill="none" stroke="#262626" stroke-width=".25"/>
<path d="M186.6 59.2v5.1M186.6 66.8v7.7M186.6 79.5v2.6" fill="none" stroke="#000" stroke-width=".25"/>
<path d="M184.1 64.3h5.1l-2.6 2.5z" fill="#1c1c1c"/>
<path d="M184.1 64.3h5.1l-2.6 2.5zM189.2 67.8l1.8 1.8M190.2 66.8l1.8 1.8" fill="none" stroke="#1c1c1c" stroke-width=".25"/>
<path d="M189.9 69.1l.6-.5 .5 1z" fill="#1c1c1c"/>
<path d="M189.9 69.1l.6-.5 .5 1z" fill="none" stroke="#1c1c1c" stroke-width=".25"/>
<path d="M191 68.1l.5-.5 .5 1z" fill="#1c1c1c"/>
<path d="M146 74.5v1l.5 .2-1 .5 1 .6-1 .5 1 .5-1 .5 .5 .2v1M184.1 66.8h5.1M191 68.1l.5-.5 .5 1z" fill="none" stroke="#1c1c1c" stroke-width=".25"/>
<path d="M143.4 84.6h5.1M144.2 85.4h3.5M144.9 86.1h2.1M145.7 86.9h.5M146 82.1v2.5" fill="none" stroke="#262626" stroke-width=".25"/>
<path d="M146 59.2v5.1M146 66.8v7.7M146 79.5v2.6" fill="none" stroke="#000" stroke-width=".25"/>
<path d="M143.4 64.3h5.1l-2.5 2.5z" fill="#1c1c1c"/>
<path d="M143.4 64.3h5.1l-2.5 2.5zM148.5 67.8l1.8 1.8M149.5 66.8l1.8 1.8" fill="none" stroke="#1c1c1c" stroke-width=".25"/>
<path d="M149.3 69.1l.5-.5 .5 1z" fill="#1c1c1c"/>
<path d="M149.3 69.1l.5-.5 .5 1z" fill="none" stroke="#1c1c1c" stroke-width=".25"/>
<path d="M150.3 68.1l.5-.5 .5 1z" fill="#1c1c1c"/>
<path d="M143.4 66.8h5.1M150.3 68.1l.5-.5 .5 1z" fill="none" stroke="#1c1c1c" stroke-width=".25"/>
<path d="M139.6 51.6h19.1v7.6M139.6 41.4h47M146 56.6v2.6M158.7 51.6h42M172.7 46.5v12.7M200.7 41.4h-14.1v17.8" fill="none" stroke="#0e0e0e" stroke-width=".25"/>
<path d="M23.9 47.8h7.5v10.1h-7.5z" fill="#f5f5f5"/>
<path d="M23.9 47.8h7.6v10.1h-7.6z" fill="none" stroke="#262626" stroke-width=".21"/>
<path d="M26.4 42.7v5.1M26.4 57.9v5.1M29 42.7v5.1M29 57.9v5.1" fill="none" stroke="#000" stroke-width=".25"/>
<path d="M63.5 51.8l2.1 2M63.5 54.4l2.1 2M63.5 56.9l2.1 2M63.5 59.4l2.1 2.1M65.6 51.8l-2.1 2M65.6 54.4l-2.1 2M65.6 56.9l-2.1 2M65.6 59.4l-2.1 2.1M63.5 62l2.1 2M63.5 64.5l2.1 2M65.6 62l-2.1 2M65.6 64.5l-2.1 2" fill="none" stroke="#4c4c4c" stroke-width=".21"/>
<path d="M240.2 116.5h15.2v10h-15.2z" fill="#f5f5f5"/>
<path d="M240.1 116.4h15.3v10.1h-15.3z" fill="none" stroke="#262626" stroke-width=".21"/>
<path d="M232.4 119h7.7" fill="none" stroke="#000" stroke-width=".25"/>
<path d="M238.5 118.4l1.6 .6-1.6 .5z" fill="#fcfcfc"/>
<path d="M238.5 118.4l1.6 .6-1.6 .5z" fill="none" stroke="#000" stroke-width=".21"/>
<path d="M232.4 124h7.7" fill="none" stroke="#000" stroke-width=".25"/>
<path d="M238.5 123.5l1.6 .5-1.6 .5z" fill="#fcfcfc"/>
<path d="M238.5 123.5l1.6 .5-1.6 .5z" fill="none" stroke="#000" stroke-width=".21"/>
<path d="M236.8 124l1.5-.5v1z" fill="#fcfcfc"/>
<path d="M236.8 124l1.5-.5v1z" fill="none" stroke="#000" stroke-width=".21"/>
<path d="M255.4 119h7.6M232.4 121.5h7.7" fill="none" stroke="#000" stroke-width=".25"/>
<path d="M255.4 119l1.5-.6v1.1z" fill="#fcfcfc"/>
<path d="M255.4 119l1.5-.6v1.1z" fill="none" stroke="#000" stroke-width=".21"/>
<path d="M257.1 118.4l1.6 .6-1.6 .5z" fill="#fcfcfc"/>
<path d="M257.1 118.4l1.6 .6-1.6 .5z" fill="none" stroke="#000" stroke-width=".21"/>
<path d="M255.4 124h7.6" fill="none" stroke="#000" stroke-width=".25"/>
<path d="M229.9 116.4v7.6h2.5v15.3h-16.5M263 116.4v2.6h7.6" fill="none" stroke="#0e0e0e" stroke-width=".25"/>
<path d="M121.8 41.4l1.3-1.3h15.2l1.3 1.3-1.3 1.3h-15.2z" fill-rule="evenodd" fill="#f0f0f0"/>
<path d="M121.8 41.4l1.3-1.3h15.2l1.3 1.3-1.3 1.3h-15.2z" fill="none" stroke="#262626" stroke-width=".21"/>
<path d="M121.8 46.5l1.3-1.3h15.2l1.3 1.3-1.3 1.3h-15.2z" fill-rule="evenodd" fill="#f0f0f0"/>
<path d="M121.8 46.5l1.3-1.3h15.2l1.3 1.3-1.3 1.3h-15.2z" fill="none" stroke="#262626" stroke-width=".21"/>
<path d="M121.8 51.6l1.3-1.3h15.2l1.3 1.3-1.3 1.2h-15.2z" fill-rule="evenodd" fill="#f0f0f0"/>
<path d="M121.8 51.6l1.3-1.3h15.2l1.3 1.3-1.3 1.2h-15.2z" fill="none" stroke="#262626" stroke-width=".21"/>
<path d="M121.8 56.6l1.3-1.2h15.2l1.3 1.2-1.3 1.3h-15.2z" fill-rule="evenodd" fill="#f0f0f0"/>
<path d="M121.8 56.6l1.3-1.2h15.2l1.3 1.2-1.3 1.3h-15.2z" fill="none" stroke="#262626" stroke-width=".21"/>
<path d="M270.6 119l1.3-1.3h15.2l1.3 1.3-1.3 1.2h-15.2z" fill-rule="evenodd" fill="#f0f0f0"/>
<path d="M270.6 119l1.3-1.3h15.2l1.3 1.3-1.3 1.2h-15.2z" fill="none" stroke="#262626" stroke-width=".21"/>
<path d="M198.1 139.3l1.3-1.3h15.2l1.3 1.3-1.3 1.2h-15.2z" fill-rule="evenodd" fill="#f0f0f0"/>
<path d="M198.1 139.3l1.3-1.3h15.2l1.3 1.3-1.3 1.2h-15.2z" fill="none" stroke="#262626" stroke-width=".21"/>
<path d="M64.6 149.4l1.2-1.2h15.3l1.2 1.2-1.2 1.3h-15.3z" fill-rule="evenodd" fill="#f0f0f0"/>
<path d="M64.6 149.4l1.2-1.2h15.3l1.2 1.2-1.2 1.3h-15.3z" fill="none" stroke="#262626" stroke-width=".21"/>
<path d="M64.6 152l1.2-1.3h15.3l1.2 1.3-1.2 1.2h-15.3z" fill-rule="evenodd" fill="#f0f0f0"/>
<path d="M64.6 152l1.2-1.3h15.3l1.2 1.3-1.2 1.2h-15.3z" fill="none" stroke="#262626" stroke-width=".21"/>
<path d="M64.6 154.5l1.2-1.3h15.3l1.2 1.3-1.2 1.3h-15.3z" fill-rule="evenodd" fill="#f0f0f0"/>
<path d="M64.6 154.5l1.2-1.3h15.3l1.2 1.3-1.2 1.3h-15.3z" fill="none" stroke="#262626" stroke-width=".21"/>
<path d="M64.6 157.1l1.2-1.3h15.3l1.2 1.3-1.2 1.3h-15.3z" fill-rule="evenodd" fill="#f0f0f0"/>
<path d="M64.6 157.1l1.2-1.3h15.3l1.2 1.3-1.2 1.3h-15.3z" fill="none" stroke="#262626" stroke-width=".21"/>
<path d="M64.6 159.6l1.2-1.2h15.3l1.2 1.2-1.2 1.3h-15.3z" fill-rule="evenodd" fill="#f0f0f0"/>
<path d="M64.6 159.6l1.2-1.2h15.3l1.2 1.2-1.2 1.3h-15.3z" fill="none" stroke="#262626" stroke-width=".21"/>
<path d="M64.6 162.2l1.2-1.3h15.3l1.2 1.3-1.2 1.2h-15.3z" fill-rule="evenodd" fill="#f0f0f0"/>
<path d="M64.6 162.2l1.2-1.3h15.3l1.2 1.3-1.2 1.2h-15.3z" fill="none" stroke="#262626" stroke-width=".21"/>
<path d="M64.6 164.7l1.2-1.3h15.3l1.2 1.3-1.2 1.3h-15.3z" fill-rule="evenodd" fill="#f0f0f0"/>
<path d="M64.6 164.7l1.2-1.3h15.3l1.2 1.3-1.2 1.3h-15.3z" fill="none" stroke="#262626" stroke-width=".21"/>
<circle cx="100.1" cy="149.4" r=".49" fill="#0e0e0e"/>
<circle cx="100.1" cy="149.4" r=".49" fill="none" stroke="#0e0e0e" stroke-width=".21"/>
<circle cx="107.8" cy="167.2" r=".48" fill="#0e0e0e"/>
<circle cx="107.8" cy="167.2" r=".48" fill="none" stroke="#0e0e0e" stroke-width=".21"/>
<circle cx="130.7" cy="177.4" r=".49" fill="#0e0e0e"/>
<circle cx="130.7" cy="177.4" r=".49" fill="none" stroke="#0e0e0e" stroke-width=".21"/>
<circle cx="133.2" cy="177.4" r=".49" fill="#0e0e0e"/>
<circle cx="133.2" cy="177.4" r=".49" fill="none" stroke="#0e0e0e" stroke-width=".21"/>
<circle cx="145.9" cy="56.6" r=".49" fill="#0e0e0e"/>
<circle cx="145.9" cy="56.6" r=".49" fill="none" stroke="#0e0e0e" stroke-width=".21"/>
<circle cx="158.6" cy="51.5" r=".49" fill="#0e0e0e"/>
<circle cx="158.6" cy="51.5" r=".49" fill="none" stroke="#0e0e0e" stroke-width=".21"/>
<circle cx="163.7" cy="113.8" r=".48" fill="#0e0e0e"/>
<circle cx="163.7" cy="113.8" r=".48" fill="none" stroke="#0e0e0e" stroke-width=".21"/>
<circle cx="163.7" cy="101.1" r=".49" fill="#0e0e0e"/>
<circle cx="163.7" cy="101.1" r=".49" fill="none" stroke="#0e0e0e" stroke-width=".21"/>
<circle cx="172.6" cy="46.5" r=".49" fill="#0e0e0e"/>
<circle cx="172.6" cy="46.5" r=".49" fill="none" stroke="#0e0e0e" stroke-width=".21"/>
<circle cx="181.5" cy="106.2" r=".49" fill="#0e0e0e"/>
<circle cx="181.5" cy="106.2" r=".49" fill="none" stroke="#0e0e0e" stroke-width=".21"/>
<circle cx="186.6" cy="41.4" r=".48" fill="#0e0e0e"/>
<circle cx="186.6" cy="41.4" r=".48" fill="none" stroke="#0e0e0e" stroke-width=".21"/>
<circle cx="200.6" cy="56.6" r=".49" fill="#0e0e0e"/>
<circle cx="200.6" cy="56.6" r=".49" fill="none" stroke="#0e0e0e" stroke-width=".21"/>
<circle cx="214.6" cy="126.6" r=".48" fill="#0e0e0e"/>
<circle cx="214.6" cy="126.6" r=".48" fill="none" stroke="#0e0e0e" stroke-width=".21"/>
<circle cx="214.6" cy="118.9" r=".48" fill="#0e0e0e"/>
<circle cx="214.6" cy="118.9" r=".48" fill="none" stroke="#0e0e0e" stroke-width=".21"/>
<circle cx="214.6" cy="106.2" r=".49" fill="#0e0e0e"/>
<circle cx="214.6" cy="106.2" r=".49" fill="none" stroke="#0e0e0e" stroke-width=".21"/>
<circle cx="232.4" cy="124" r=".48" fill="#0e0e0e"/>
<circle cx="232.4" cy="124" r=".48" fill="none" stroke="#0e0e0e" stroke-width=".21"/>
<circle cx="248.9" cy="21" r=".48" fill="#0e0e0e"/>
<circle cx="248.9" cy="21" r=".48" fill="none" stroke="#0e0e0e" stroke-width=".21"/>
<circle cx="257.9" cy="162.1" r=".48" fill="#0e0e0e"/>
<circle cx="257.9" cy="162.1" r=".48" fill="none" stroke="#0e0e0e" stroke-width=".21"/>
<circle cx="257.9" cy="141.8" r=".49" fill="#0e0e0e"/>
<circle cx="257.9" cy="141.8" r=".49" fill="none" stroke="#0e0e0e" stroke-width=".21"/>
<circle cx="263" cy="118.9" r=".48" fill="#0e0e0e"/>
<circle cx="263" cy="118.9" r=".48" fill="none" stroke="#0e0e0e" stroke-width=".21"/>
<circle cx="265.5" cy="162.1" r=".48" fill="#0e0e0e"/>
<circle cx="265.5" cy="162.1" r=".48" fill="none" stroke="#0e0e0e" stroke-width=".21"/>
<circle cx="265.5" cy="141.8" r=".49" fill="#0e0e0e"/>
<circle cx="265.5" cy="141.8" r=".49" fill="none" stroke="#0e0e0e" stroke-width=".21"/>
<g font-size="2.3">
<text x="38.3" y="11.6">1</text>
<text x="111.4" y="11.6">2</text>
<text x="184.6" y="11.6">3</text>
<text x="257.7" y="11.6">4</text>
<text x="271.3" y="19.3">1</text>
<text x="271.3" y="21.8">6</text>
<text x="202.6" y="28.2">1</text>
<text x="207.6" y="29.4">C1+</text>
<text x="217.3" y="29.4">VCC</text>
<text x="225.6" y="28.2">16</text>
<text x="271.3" y="24.3">2</text>
<text x="271.3" y="29.4">3</text>
<text x="271.3" y="26.9">7</text>
<text x="284.1" y="24.3">11</text>
<text x="284.1" y="29.4">10</text>
<text x="4" y="34.5">A</text>
<text x="202.6" y="33.2">4</text>
<text x="202.6" y="30.7">3</text>
<text x="202.6" y="35.8">5</text>
<text x="207.6" y="34.5">C2+</text>
<text x="207.6" y="32">C1-</text>
<text x="219" y="32">V+</text>
<text x="225.6" y="30.7">2</text>
<text x="271.3" y="34.5">4</text>
<text x="271.3" y="32">8</text>
<text x="291.5" y="34.5">A</text>
<text x="66.5" y="39.6">1</text>
<text x="71.5" y="40.9">OE</text>
<text x="78.6" y="40.9">VCC</text>
<text x="86.9" y="39.6">20</text>
<text x="201.5" y="40.9">11</text>
<text x="207.6" y="37">C2-</text>
<text x="225.6" y="40.9">14</text>
<text x="271.3" y="39.6">5</text>
<text x="271.3" y="37">9</text>
<text x="65.4" y="42.1">11</text>
<text x="66.5" y="47.2">2</text>
<text x="71.5" y="43.4">LE</text>
<text x="86.9" y="47.2">19</text>
<text x="201.5" y="45.9">10</text>
<text x="225.6" y="45.9">7</text>
<text x="27.1" y="50.7" transform="rotate(-90 27.1 50.7)">2</text>
<text x="29.7" y="50.7" transform="rotate(-90 29.7 50.7)">4</text>
<text x="66.5" y="49.7">3</text>
<text x="66.5" y="52.3">4</text>
<text x="71.5" y="48.5">D1</text>
<text x="71.5" y="51">D2</text>
<text x="71.5" y="53.6">D3</text>
<text x="80.4" y="53.6">Q3</text>
<text x="80.4" y="51">Q2</text>
<text x="80.4" y="48.5">Q1</text>
<text x="86.9" y="52.3">17</text>
<text x="86.9" y="49.7">18</text>
<text x="201.5" y="51">12</text>
<text x="225.6" y="51">13</text>
<text x="27.1" y="56.2" transform="rotate(-90 27.1 56.2)">1</text>
<text x="29.7" y="56.2" transform="rotate(-90 29.7 56.2)">3</text>
<text x="66.5" y="54.8">5</text>
<text x="66.5" y="57.4">6</text>
<text x="66.5" y="59.9">7</text>
<text x="71.5" y="56.1">D4</text>
<text x="71.5" y="58.7">D5</text>
<text x="80.4" y="58.7">Q5</text>
<text x="80.4" y="56.1">Q4</text>
<text x="86.9" y="59.9">14</text>
<text x="86.9" y="57.4">15</text>
<text x="86.9" y="54.8">16</text>
<text x="202.6" y="56.1">9</text>
<text x="225.6" y="56.1">8</text>
<text x="270" y="59.9">1</text>
<text x="66.5" y="62.5">8</text>
<text x="66.5" y="65">9</text>
<text x="71.5" y="61.2">D6</text>
<text x="71.5" y="63.8">D7</text>
<text x="80.4" y="63.8">Q7</text>
<text x="80.4" y="61.2">Q6</text>
<text x="86.9" y="65">12</text>
<text x="86.9" y="62.5">13</text>
<text x="201.5" y="61.2">15</text>
<text x="207.6" y="62.5">GND</text>
<text x="219.5" y="62.5">V-</text>
<text x="225.6" y="61.2">6</text>
<text x="270" y="65">2</text>
<text x="270" y="62.5">6</text>
<text x="282.8" y="65">11</text>
<text x="65.4" y="70.1">10</text>
<text x="71.5" y="66.3">D8</text>
<text x="71.5" y="71.4">GND</text>
<text x="80.4" y="66.3">Q8</text>
<text x="270" y="70.1">3</text>
<text x="270" y="67.6">7</text>
<text x="282.8" y="70.1">10</text>
<text x="270" y="75.2">4</text>
<text x="270" y="72.6">8</text>
<text x="270" y="77.7">9</text>
<text x="4.1" y="82.8">B</text>
<text x="270" y="80.3">5</text>
<text x="291.5" y="82.8">B</text>
<text x="130.2" y="99.1" transform="rotate(-90 130.2 99.1)">23</text>
<text x="111.2" y="105.7">32</text>
<text x="112.3" y="103.2">1</text>
<text x="117.2" y="104.4">GPIN7</text>
<text x="117.2" y="107">GPIN6</text>
<text x="131.4" y="106.6" transform="rotate(-90 131.4 106.6)">Vcc</text>
<text x="146.9" y="104.4">XI</text>
<text x="153.1" y="103.2">24</text>
<text x="163.2" y="104.2" transform="rotate(-90 163.2 104.2)">2</text>
<text x="111.2" y="113.3">29</text>
<text x="111.2" y="110.8">30</text>
<text x="111.2" y="108.2">31</text>
<text x="117.2" y="112.1">GPIN4</text>
<text x="117.2" y="109.5">GPIN5</text>
<text x="153.1" y="113.3">25</text>
<text x="163.2" y="112" transform="rotate(-90 163.2 112)">1</text>
<text x="111.2" y="118.4">27</text>
<text x="111.2" y="115.9">28</text>
<text x="117.2" y="119.7">GPIN1</text>
<text x="117.2" y="117.1">GPIN2</text>
<text x="117.2" y="114.6">GPIN3</text>
<text x="146.1" y="114.6">XO</text>
<text x="237" y="118.4">1</text>
<text x="241.9" y="119.7">IN</text>
<text x="247.9" y="119.7">FLAG</text>
<text x="257.4" y="118.4">4</text>
<text x="111.2" y="120.9">26</text>
<text x="117.2" y="122.2">GPIN0</text>
<text x="140" y="124.8">VBCOMP</text>
<text x="153.1" y="123.5">22</text>
<text x="237" y="123.5">3</text>
<text x="237" y="120.9">2</text>
<text x="241.9" y="124.8">ON</text>
<text x="241.9" y="122.2">GND</text>
<text x="249" y="124.8">OUT</text>
<text x="257.4" y="123.5">5</text>
<text x="4.1" y="131.1">C</text>
<text x="111.2" y="128.6">10</text>
<text x="111.2" y="126">11</text>
<text x="112.3" y="131.1">9</text>
<text x="117.2" y="129.8">GPOUT6</text>
<text x="117.2" y="127.3">GPOUT8</text>
<text x="153.1" y="131.1">20</text>
<text x="291.5" y="131.1">C</text>
<text x="112.3" y="136.2">7</text>
<text x="112.3" y="133.6">8</text>
<text x="117.2" y="137.5">GPOUT3</text>
<text x="117.2" y="134.9">GPOUT4</text>
<text x="117.2" y="132.4">GPOUT5</text>
<text x="146.9" y="132.4">D-</text>
<text x="112.3" y="143.8">4</text>
<text x="112.3" y="141.3">5</text>
<text x="112.3" y="138.7">6</text>
<text x="117.2" y="142.6">GPOUT1</text>
<text x="117.2" y="140">GPOUT2</text>
<text x="146.5" y="140">D+</text>
<text x="153.1" y="138.7">21</text>
<text x="270" y="141.3">1</text>
<text x="270" y="143.8">2</text>
<text x="275" y="142.6">VBUS</text>
<text x="111.2" y="148.9">18</text>
<text x="117.2" y="145.1">GPOUT0</text>
<text x="270" y="146.4">3</text>
<text x="270" y="148.9">4</text>
<text x="275" y="145.1">D-</text>
<text x="275" y="147.7">D+</text>
<text x="111.2" y="154">16</text>
<text x="111.2" y="151.5">17</text>
<text x="117.2" y="155.3">MOSI</text>
<text x="117.2" y="152.7">GPX</text>
<text x="117.2" y="150.2">INT</text>
<text x="217.2" y="154">le condensateur C38 était de</text>
<text x="275" y="150.2">GND</text>
<text x="111.2" y="161.6">13</text>
<text x="111.2" y="159.1">14</text>
<text x="111.2" y="156.5">15</text>
<text x="117.2" y="160.4">SS</text>
<text x="117.2" y="157.8">MISO</text>
<text x="217.2" y="156.5">4.7µF sur le plan d'origine du</text>
<text x="217.2" y="159.1">max3421.. changé pour un</text>
<text x="217.2" y="161.6">10µF pour être semblables</text>
<text x="111.2" y="164.2">12</text>
<text x="112.3" y="166.7">2</text>
<text x="117.2" y="168">VL</text>
<text x="117.2" y="165.4">RES</text>
<text x="117.2" y="162.9">SCLK</text>
<text x="217.2" y="164.2">aux autres condensateurs.</text>
<text x="130.2" y="173" transform="rotate(-90 130.2 173)">3</text>
<text x="131.4" y="168" transform="rotate(-90 131.4 168)">GND</text>
<text x="134" y="168" transform="rotate(-90 134 168)">GND</text>
<text x="4" y="179.4">D</text>
<text x="132.7" y="174.1" transform="rotate(-90 132.7 174.1)">19</text>
<text x="201.9" y="178.1">Title</text>
<text x="291.5" y="179.4">D</text>
<text x="201.9" y="185.8">Size</text>
<text x="214.7" y="185.8">Number</text>
<text x="265.6" y="185.8">Revision</text>
<text x="203.2" y="189.6">A4</text>
<text x="201.9" y="193.4">Date:</text>
<text x="201.9" y="196">File:</text>
<text x="213.4" y="193.4">2009-11-30</text>
<text x="213.4" y="196">C:\Documents and Settings\..\communication.SchDoc</text>
<text x="252.8" y="196">Drawn By:</text>
<text x="252.8" y="193.4">Sheet</text>
<text x="259.9" y="193.4">of</text>
<text x="38.3" y="199.8">1</text>
<text x="111.4" y="199.8">2</text>
<text x="184.6" y="199.8">3</text>
<text x="257.7" y="199.8">4</text>
</g>
<g font-size="2.3" fill="#262626">
<text x="246.8" y="15.5">VCC</text>
<text x="53.3" y="26.9">5v</text>
<text x="88.9" y="29.4">5v</text>
<text x="246.6" y="35.8">GND</text>
<text x="236.4" y="38.3">GND</text>
<text x="41.8" y="47.2">GND</text>
<text x="124.4" y="42.1">PA9-TX-1</text>
<text x="124.4" y="47.2">PA2-TX-2</text>
<text x="267" y="47.2">GND</text>
<text x="97.7" y="51">PB4</text>
<text x="97.7" y="48.5">PB3</text>
<text x="124.4" y="52.3">PA10-RX-1</text>
<text x="124.4" y="57.4">PA3-RX-2</text>
<text x="57.1" y="62.5">GND</text>
<text x="13.7" y="68.8">PB5</text>
<text x="198.2" y="68.8">GND</text>
<text x="231.3" y="76.5">GND</text>
<text x="59.6" y="82.8">GND</text>
<text x="143.5" y="89.2">GND</text>
<text x="156.3" y="89.2">GND</text>
<text x="170.3" y="89.2">GND</text>
<text x="184.3" y="89.2">GND</text>
<text x="265.7" y="87.9">GND</text>
<text x="128.6" y="90.4">3.3V</text>
<text x="213.6" y="103.2">5v</text>
<text x="261.9" y="103.2">5v</text>
<text x="186.8" y="115.9">GND</text>
<text x="273.2" y="119.7">PA12-VBUS0L</text>
<text x="98.3" y="133.6">3.3v</text>
<text x="212.3" y="133.6">GND</text>
<text x="200.7" y="140">PA11-VBUS5V</text>
<text x="67.1" y="150.2">PA1-SPI-INT</text>
<text x="67.1" y="152.7">PA0-SPI-GPX</text>
<text x="67.1" y="155.3">PA7-SPI-MOSI</text>
<text x="52.5" y="161.6">3.3v</text>
<text x="67.1" y="157.8">PA6-SPI-MISO</text>
<text x="67.1" y="160.4">PA4-SPI-SS</text>
<text x="67.1" y="162.9">PA5-SPI-SCLK</text>
<text x="67.1" y="165.4">Reset</text>
<text x="263.1" y="171.8">GND</text>
<text x="130.8" y="187.1">GND</text>
</g>
<g font-size="2.3" fill="#0e0e0e">
<text x="274.2" y="16.5">to Controller</text>
<text x="251.3" y="23.6">C27</text>
<text x="172.7" y="28.2">100nF</text>
<text x="172.7" y="25.6">C28</text>
<text x="205.5" y="25.6">U4</text>
<text x="241.1" y="26.1">C29</text>
<text x="241.4" y="28.2">100nF</text>
<text x="251.5" y="25.6">100nF</text>
<text x="69.7" y="37">U5</text>
<text x="172.7" y="38.3">100nF</text>
<text x="175.2" y="40.9">C30</text>
<text x="274.2" y="44.9">Controller</text>
<text x="31.5" y="49.7">NES</text>
<text x="272.9" y="57.1">to Drive</text>
<text x="147.2" y="63.8">Drv Rx</text>
<text x="160" y="63.8">Ctrl-Rx</text>
<text x="173.9" y="63.8">Drv-Tx</text>
<text x="189.2" y="63.8">Ctrl-Tx</text>
<text x="151.6" y="68.6">Rx</text>
<text x="164.3" y="68.6">Rx</text>
<text x="178.3" y="68.6">Tx</text>
<text x="192.3" y="68.6">Tx</text>
<text x="205.5" y="66.3">MAX3232CWE</text>
<text x="236" y="71.1">100nF</text>
<text x="236.3" y="68.8">C31</text>
<text x="69.7" y="75.2">SN74HCT573DW</text>
<text x="146.7" y="76.2">R19</text>
<text x="159.5" y="76.2">R7</text>
<text x="173.4" y="76.2">R17</text>
<text x="187.4" y="76.2">R18</text>
<text x="148.5" y="79">55</text>
<text x="161.2" y="79">55</text>
<text x="175.2" y="79">55</text>
<text x="189.2" y="79">55</text>
<text x="272.9" y="85.6">Drive</text>
<text x="140.9" y="95.5">MAX3421</text>
<text x="140.9" y="98.1">MAX3421E</text>
<text x="173.9" y="98.1">18pF</text>
<text x="176.5" y="100.6">C32</text>
<text x="165.8" y="108">Y3</text>
<text x="163.8" y="110.8">12MHz</text>
<text x="224.8" y="113.3">10k</text>
<text x="224.8" y="110.8">R12</text>
<text x="263.8" y="110.5">R13</text>
<text x="265.6" y="113.3">10k</text>
<text x="173.9" y="118.4">18pF</text>
<text x="176.5" y="115.9">C34</text>
<text x="240.1" y="115.9">MAX4793</text>
<text x="217" y="125.8">100nF</text>
<text x="217" y="123.2">C33</text>
<text x="163.5" y="130.3">R14</text>
<text x="240.1" y="128.6">usb current limiter</text>
<text x="161.2" y="133.6">33ohm 1%</text>
<text x="163.5" y="138">R15</text>
<text x="101" y="143.6">1k</text>
<text x="101" y="141.1">R16</text>
<text x="161.2" y="141.3">33ohm 1%</text>
<text x="273.2" y="138.7">USB</text>
<text x="250" y="154.5">C38</text>
<text x="273.2" y="154">USB SOCKET A</text>
<text x="250.3" y="156.5">4.7uF</text>
<text x="257.9" y="159.1">100nF</text>
<text x="260.2" y="156.3">C35</text>
<text x="120.5" y="179.4">C37</text>
<text x="118" y="182">100nF</text>
</g>
</svg>
